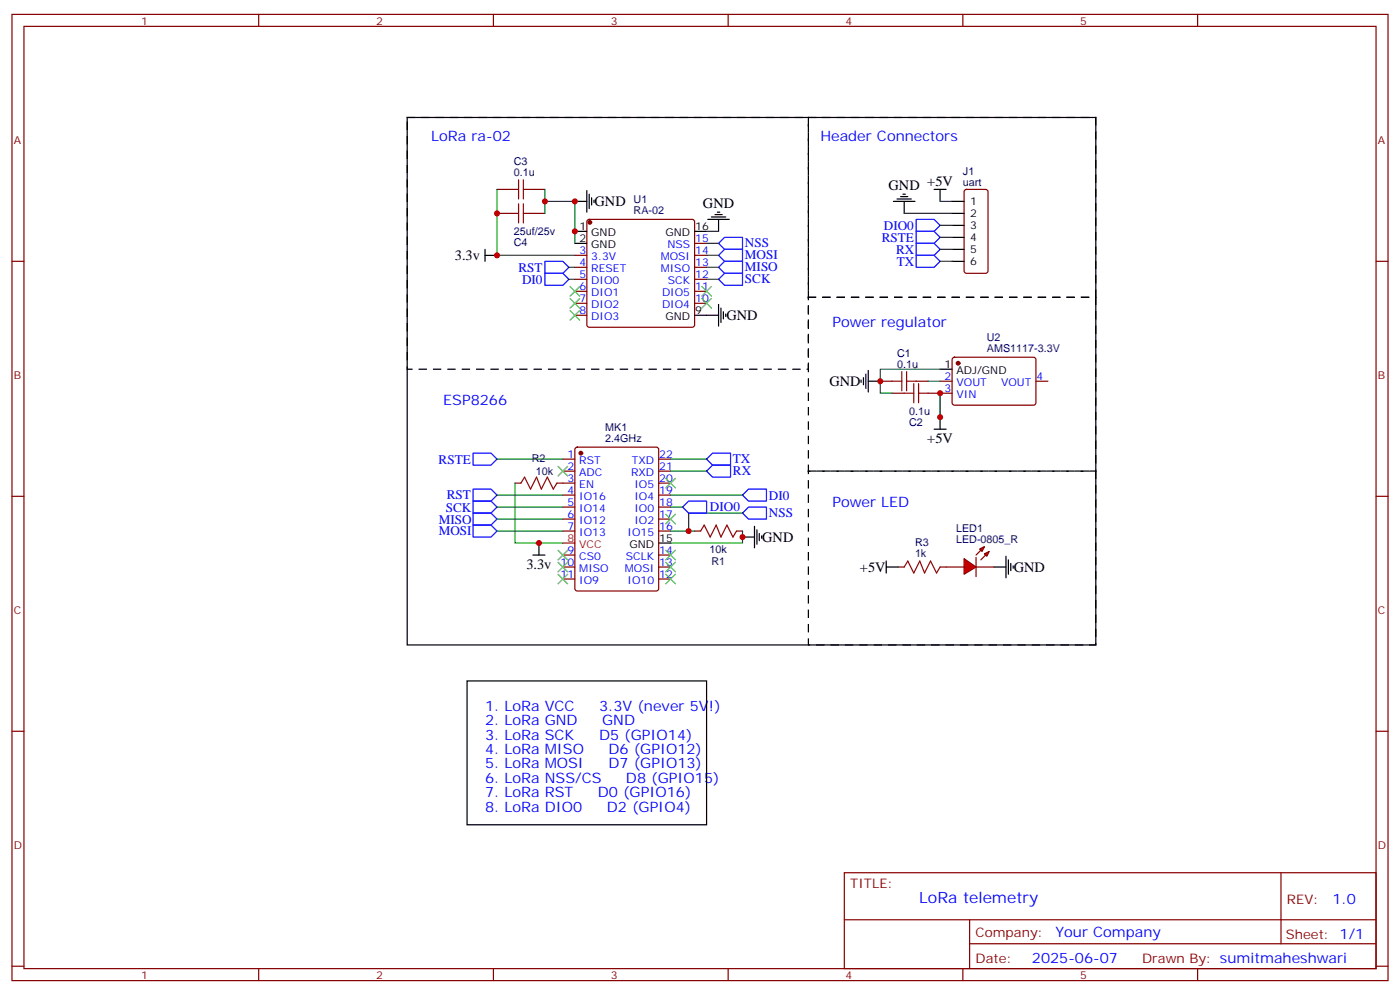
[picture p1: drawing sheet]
<svg xmlns="http://www.w3.org/2000/svg" width="412mm" height="293mm" viewBox="0 0 412 293" stroke-linecap="round" stroke-linejoin="round" font-family="sans-serif">
<g fill="none" stroke="#870000" stroke-width=".35">
<path d="M3.5 4.2h405.4v284.4h-405.4zM7.1 7.8h398.2v277.2h-398.2zM76.2 4.2v3.6M145.3 4.2v3.6M214.5 4.2v3.6M283.6 4.2v3.6M352.8 4.2v3.6M146.4 55.7h3.5M157 55.7h3.5M3.5 76.9h3.6M146.4 62.8h3.5M157 62.8h3.5"/>
<path d="M169.3 75.1h3.6M169.3 78.7h3.6M173.1 64.8l.5-.2h30.3l.5 .2 .2 .5v30.3l-.2 .5-.5 .2h-30.3l-.5-.2-.2-.5v-30.3zM204.6 75.1h3.5M204.6 78.7h3.5M204.6 71.6h3.5M405.3 76.9h3.6M169.3 82.2h3.6M169.3 85.7h3.6M169.3 89.3h3.6M169.3 92.8h3.6M204.6 82.2h3.5"/>
<path d="M204.6 85.7h3.5M204.6 89.3h3.5M259.3 112.2h3.5M262.8 115.7h3.5M269.9 112.2h3.5M273.4 115.7h7.1M276.9 112.2h3.6M280.7 105.3l.5-.2 23.5 .1 .5 .6-.1 13-.7 .4h-23.5l-.4-.7v-12.7zM305.2 112.2h3.5M165.8 135.1h3.5M165.8 138.6h3.5M169.6 131.8l.4-.2h23.3l.7 .4v41.2l-.4 .7h-23.6l-.6-.4-.1-41.2z"/>
<path d="M194 135.1h3.6M194 138.6h3.6M3.5 146.1h3.6M151.7 142.2h1.8M164 142.2h5.3M165.8 145.7h3.5M165.8 149.2h3.5M165.8 152.8h3.5M165.8 156.3h3.5M194 142.2h3.6M194 145.7h3.6M194 149.2h3.6"/>
<path d="M194 152.8h3.6M194 156.3h3.6M204.6 156.3h1.8M217 156.3h1.7M405.3 146.1h3.6M165.8 163.3h3.5M165.8 166.9h3.5M165.8 170.4h3.5M194 163.3h3.6M194 166.9h3.6M194 170.4h3.6M264.6 166.9h1.7"/>
<path d="M276.9 166.9h1.8M3.5 215.2h3.6M405.3 215.2h3.6M248.7 256.8h156.6v28.2h-156.6zM377.3 256.8v20.9M248.7 270.7h156.5M285.6 277.7h119.6M285.6 270.7v14.1M3.5 284.3h3.6M76.2 285v3.6M145.3 285v3.6M214.5 285v3.6"/>
<path d="M283.6 285v3.6M352.8 285v3.6M405.3 284.3h3.6"/>
</g>
<g fill="#870000" stroke="#870000" stroke-width=".35">
<circle cx="173.7" cy="65.4" r=".53"/>
<circle cx="171.1" cy="133.4" r=".53"/>
<circle cx="282.2" cy="106.9" r=".53"/>
</g>
<g fill="none" stroke="#000" stroke-width=".35">
<path d="M169.3 59.3h3.6M172.9 56.1v6.3M173.6 57.2v4.2M174.3 58.2v2.1M175 58.9v.7M142.9 75.1h3.5M142.9 73.4v3.5M169.3 68.1h3.6M169.3 71.6h3.6M204.6 68.1h3.5M204.6 92.8h7.1M211.7 89.6v6.4"/>
<path d="M212.4 90.7v4.2M213.1 91.7v2.1M213.8 92.4v.7M253.6 111.8v.7M254.4 111.1v2.1M255.1 110.1v4.2M255.8 112.2h3.5M255.8 109v6.4M276.9 108.7h3.6M275.2 126.3h3.5M276.9 122.8v3.5M158.7 159.8v3.5"/>
<path d="M194 159.8h3.6M218.7 158h3.5M222.2 154.9v6.3M223 155.9v4.3M223.7 157v2.1M224.4 157.7v.7M157 163.3h3.5"/>
</g>
<path d="M165.8 159.8h3.5" fill="none" stroke="#f00" stroke-width=".35"/>
<g fill="none" stroke="#a10000" stroke-width=".35">
<path d="M149.9 55.7h2.9M152.8 52.9v5.7M152.8 60v5.6M154.2 55.7h2.8M154.2 52.9v5.7M154.2 60v5.6M149.9 62.8h2.9M154.2 62.8h2.8M262.8 112.2h2.8M265.6 109.4v5.6M266.3 115.7h2.9M267.1 112.2h2.8"/>
<path d="M267.1 109.4v5.6M269.2 112.9v5.6M270.6 115.7h2.8M270.6 112.9v5.6M153.5 142.2l1-1.8 1.8 3.5 1.7-3.5 1.5 3.5 1.7-3.5 1.8 3.5 1-1.7M206.4 156.3l1-1.8 1.8 3.5 1.8-3.5 1.4 3.5 1.7-3.5 1.8 3.5 1.1-1.7M266.3 166.9l1.1-1.8 1.8 3.5 1.7-3.5 1.4 3.5 1.8-3.5 1.8 3.5 1-1.7"/>
</g>
<path d="M146.4 55.7v19.4h22.9M160.5 59.3h8.8v12.3M160.5 55.7v7.1M273.4 112.2h3.5M276.9 108.7h-17.6v7h3.5M276.9 115.7v7.1M151.7 142.2v17.6h14.1M218.7 156.3v3.5h-21.1" fill="none" stroke="#008700" stroke-width=".35"/>
<g fill="#f00" stroke="#870000" stroke-width=".35">
<path d="M284 164.4l3.5 2.5-3.5 2.1z"/>
<path d="M287.5 164v5.7z"/>
</g>
<g fill="#870000" stroke="#870000" stroke-width=".35">
<path d="M287.5 163.3l1.4-1.4z"/>
<path d="M288.9 164.7l1.4-1.4z"/>
</g>
<g fill="#f00" stroke="#870000" stroke-width=".35">
<path d="M288.6 161.6l1.4-.7-.7 1.4z"/>
<path d="M290 163l1.4-.7-.7 1.4z"/>
</g>
<path d="M284.2 55.9l.5-.2h5.6l.7 .5v23.5l-.4 .7h-5.9l-.7-.4v-23.6zM278.7 166.9h5.3M287.5 166.9h5.3" fill="none" stroke="#870000" stroke-width=".35"/>
<g fill="none" stroke="#000" stroke-width=".35">
<path d="M119.9 34.6h202.9v155.2h-202.9zM263.2 59.3h6.3M264.2 58.6h4.3M265.3 57.9h2.1M266 57.2h.7M266.3 59.3v3.5M275.2 55.7h3.5M276.9 55.7v3.6M280.5 59.3h3.5M208.5 64.6h6.3M209.5 63.9h4.3M210.6 63.1h2.1"/>
<path d="M211.3 62.4h.7M211.7 64.6v3.5M280.5 62.8h3.5M280.5 66.3h3.5M280.5 69.8h3.5M280.5 73.4h3.5M280.5 76.9h3.5M261.1 166.9h3.5M261.1 165.1v3.5M292.8 166.9h3.5M296.3 163.7v6.3M297 164.7v4.3"/>
<path d="M297.7 165.8v2.1M298.4 166.5v.7M137.6 200.4h70.5v42.3h-70.5z"/>
</g>
<g fill="none" stroke="#00f" stroke-width=".35">
<path d="M160.5 76.9h5.3l1.8 1.8-1.8 1.7h-5.3zM211.7 71.6l1.7-1.8h5.3v3.6h-5.3zM211.7 75.1l1.7-1.7h5.3v3.5h-5.3zM211.7 78.7l1.7-1.8h5.3v3.5h-5.3zM269.9 71.6h5.3l1.7 1.8-1.7 1.7h-5.3zM269.9 75.1h5.3l1.7 1.8-1.7 1.8h-5.3zM269.9 68.1h5.3l1.7 1.7-1.7 1.8h-5.3zM269.9 64.6h5.3l1.7 1.7-1.7 1.8h-5.3zM160.5 80.4h5.3l1.8 1.8-1.8 1.8h-5.3zM211.7 82.2l1.7-1.8h5.3v3.6h-5.3zM139.3 133.3h5.3l1.8 1.8-1.8 1.8h-5.3zM208.1 135.1l1.8-1.8h5.3v3.6h-5.3z"/>
<path d="M208.1 138.6l1.8-1.7h5.3v3.5h-5.3zM139.3 154.5h5.3l1.8 1.8-1.8 1.7h-5.3zM139.3 151h5.3l1.8 1.8-1.8 1.7h-5.3zM139.3 147.5h5.3l1.8 1.7-1.8 1.8h-5.3zM139.3 143.9h5.3l1.8 1.8-1.8 1.8h-5.3zM201.1 149.2l1.7-1.7h5.3v3.5h-5.3zM218.7 151l1.8-1.8h5.3v3.6h-5.3zM218.7 145.7l1.8-1.8h5.3v3.6h-5.3z"/>
</g>
<g fill="none" stroke="#008700" stroke-width=".35">
<path d="M276.9 59.3h3.6M167.6 78.7h1.7M208.1 78.7h3.6M208.1 75.1h3.6M208.1 71.6h3.6M208.1 68.1h3.6M266.3 62.8h14.2M276.9 76.9h3.6M276.9 73.4h3.6M276.9 66.3h3.6M276.9 69.8h3.6M167.6 82.2h1.7"/>
<path d="M208.1 82.2h3.6M146.4 135.1h19.4M197.6 135.1h10.5M197.6 138.6h10.5M146.4 156.3h19.4M146.4 152.8h19.4M146.4 149.2h19.4M146.4 145.7h19.4M197.6 156.3h7M197.6 149.2h3.5M197.6 145.7h21.1M218.7 151h-15.9v5.3"/>
</g>
<path d="M119.9 34.6h118.2v74.1h-118.2zM238.1 34.6h84.7v52.9h-84.7zM238.1 87.5h84.7v51.1h-84.7zM238.1 138.6h84.7v51.2h-84.7z" fill="none" stroke="#000" stroke-width=".35" stroke-dasharray="2.1 2.1"/>
<g fill="none" stroke="#3c3" stroke-width=".35">
<path d="M167.9 91.4l2.8 2.8M167.9 87.8l2.8 2.9M167.9 84.3l2.8 2.8M170.7 91.4l-2.8 2.8M170.7 87.8l-2.8 2.9M170.7 84.3l-2.8 2.8M206.7 84.3l2.8 2.8M206.7 87.8l2.8 2.9M209.5 84.3l-2.8 2.8M209.5 87.8l-2.8 2.9M164.4 137.2l2.8 2.9M167.2 137.2l-2.8 2.9"/>
<path d="M196.1 140.8l2.9 2.8M196.1 151.3l2.9 2.9M199 140.8l-2.9 2.8M199 151.3l-2.9 2.9M164.4 169l2.8 2.8M164.4 165.5l2.8 2.8M164.4 161.9l2.8 2.8M167.2 169l-2.8 2.8M167.2 165.5l-2.8 2.8M167.2 161.9l-2.8 2.8M196.1 161.9l2.9 2.8M196.1 165.5l2.9 2.8"/>
<path d="M196.1 169l2.9 2.8M199 161.9l-2.9 2.8M199 165.5l-2.9 2.8M199 169l-2.9 2.8"/>
</g>
<g fill="#c00">
<circle cx="160.5" cy="59.3" r=".88"/>
<circle cx="146.4" cy="62.8" r=".88"/>
<circle cx="259.3" cy="112.2" r=".88"/>
<circle cx="276.9" cy="115.7" r=".88"/>
<circle cx="276.9" cy="122.8" r=".88"/>
<circle cx="169.3" cy="59.3" r=".88"/>
<circle cx="146.4" cy="75.1" r=".88"/>
<circle cx="202.8" cy="156.3" r=".88"/>
<circle cx="158.8" cy="159.8" r=".88"/>
<circle cx="218.7" cy="158" r=".88"/>
<circle cx="169.3" cy="68.1" r=".88"/>
</g>
<text font-size="4.6" fill="#00f" x="270.8" y="265.8">LoRa telemetry</text>
<g font-size="4.2" fill="#00f">
<text x="127" y="41.6">LoRa ra-02</text>
<text x="241.7" y="41.6">Header Connectors</text>
<text x="245.2" y="96.3">Power regulator</text>
<text x="130.5" y="119.2">ESP8266</text>
<text x="245.2" y="149.2">Power LED</text>
<text x="142.9" y="209.2">1. LoRa VCC</text>
<text x="176.5" y="209.2">3.3V (never 5V!)</text>
<text x="142.9" y="213.4">2. LoRa GND</text>
<text x="177.4" y="213.4">GND</text>
<text x="142.9" y="217.7">3. LoRa SCK</text>
<text x="142.9" y="221.9">4. LoRa MISO</text>
<text x="176.5" y="217.7">D5 (GPIO14)</text>
<text x="179.2" y="221.9">D6 (GPIO12)</text>
<text x="142.9" y="226.1">5. LoRa MOSI</text>
<text x="179.2" y="226.1">D7 (GPIO13)</text>
<text x="142.9" y="230.4">6. LoRa NSS/CS</text>
<text x="184.4" y="230.4">D8 (GPIO15)</text>
<text x="142.9" y="234.6">7. LoRa RST</text>
<text x="142.9" y="238.8">8. LoRa DIO0</text>
<text x="176.1" y="234.6">D0 (GPIO16)</text>
<text x="178.7" y="238.8">D2 (GPIO4)</text>
<text x="392.5" y="266.1">1.0</text>
<text x="310.9" y="275.6">Your Company</text>
<text x="304" y="283.4">2025-06-07</text>
</g>
<g font-size="4.2">
<text x="261.8" y="56">GND</text>
<text x="273.1" y="54.6">+5V</text>
<text x="175.2" y="60.7">GND</text>
<text x="207.1" y="61.2">GND</text>
<text x="134" y="76.6">3.3v</text>
<text x="214" y="94.2">GND</text>
<text x="244.3" y="113.6">GND</text>
<text x="273.1" y="130.3">+5V</text>
<text x="224.5" y="159.5">GND</text>
<text x="155" y="167.4">3.3v</text>
<text x="253.3" y="168.3">+5V</text>
<text x="298.6" y="168.3">GND</text>
</g>
<g font-size="3.9" fill="#00f">
<text x="259.7" y="71.1">RSTE</text>
<text x="260.4" y="67.6">DIO0</text>
<text x="219.4" y="72.8">NSS</text>
<text x="219.4" y="76.3">MOSI</text>
<text x="263.9" y="74.7">RX</text>
<text x="152.7" y="79.9">RST</text>
<text x="153.8" y="83.5">DI0</text>
<text x="219.4" y="79.9">MISO</text>
<text x="219.4" y="83.4">SCK</text>
<text x="264.2" y="78.2">TX</text>
<text x="129.2" y="136.5">RSTE</text>
<text x="215.9" y="136.3">TX</text>
<text x="215.9" y="139.8">RX</text>
<text x="131.6" y="147">RST</text>
<text x="226.5" y="147">DI0</text>
<text x="129.2" y="154.1">MISO</text>
<text x="131.3" y="150.6">SCK</text>
<text x="209.1" y="150.5">DIO0</text>
<text x="226.5" y="152.2">NSS</text>
<text x="129.2" y="157.6">MOSI</text>
</g>
<g font-size="3.9" fill="#800">
<text x="250.5" y="261.4">TITLE:</text>
<text x="379.1" y="266.1">REV:</text>
<text x="287.4" y="275.6">Company:</text>
<text x="378.7" y="276.2">Sheet: 1/1</text>
<text x="287.4" y="283.3">Date:</text>
<text x="336.4" y="283.4">Drawn By: sumitmaheshwari</text>
</g>
<g font-size="3.2" fill="#800">
<text x="41.6" y="7.2">1</text>
<text x="110.8" y="7.2">2</text>
<text x="179.9" y="7.2">3</text>
<text x="249.1" y="7.2">4</text>
<text x="318.2" y="7.2">5</text>
<text x="4.1" y="42.3">A</text>
<text x="405.9" y="42.3">A</text>
<text x="4.1" y="111.5">B</text>
<text x="405.9" y="111.5">B</text>
<text x="4.1" y="180.6">C</text>
<text x="405.9" y="180.6">C</text>
<text x="4.1" y="249.8">D</text>
<text x="405.9" y="249.8">D</text>
<text x="41.6" y="288">1</text>
<text x="110.8" y="288">2</text>
<text x="179.9" y="288">3</text>
<text x="249.1" y="288">4</text>
<text x="318.2" y="288">5</text>
</g>
<g font-size="3.2" fill="#000080">
<text x="151.4" y="51.9">0.1u</text>
<text x="151.4" y="48.7">C3</text>
<text x="283.7" y="51.4">J1</text>
<text x="186.6" y="59.7">U1</text>
<text x="283.7" y="54.7">uart</text>
<text x="186.6" y="63">RA-02</text>
<text x="151.4" y="69.1">25uf/25v</text>
<text x="151.4" y="72.3">C4</text>
<text x="290.7" y="100.2">U2</text>
<text x="264.2" y="105.1">C1</text>
<text x="290.7" y="103.5">AMS1117-3.3V</text>
<text x="264.2" y="108.3">0.1u</text>
<text x="267.8" y="122.1">0.1u</text>
<text x="267.8" y="125.2">C2</text>
<text x="178.3" y="130">2.4GHz</text>
<text x="178.3" y="126.7">MK1</text>
<text x="156.6" y="136.1">R2</text>
<text x="157.9" y="139.8">10k</text>
<text x="269.5" y="160.8">R3</text>
<text x="281.6" y="159.8">LED-0805_R</text>
<text x="281.6" y="156.6">LED1</text>
<text x="209" y="162.7">10k</text>
<text x="209.6" y="166.3">R1</text>
<text x="269.5" y="164">1k</text>
</g>
<g font-size="3.2">
<text x="285.8" y="60.3">1</text>
<text x="285.8" y="63.9">2</text>
<text x="170.7" y="67.7">1</text>
<text x="170.7" y="71.3">2</text>
<text x="174.2" y="69.5">GND</text>
<text x="196" y="69.5">GND</text>
<text x="204.8" y="67.7">16</text>
<text x="285.8" y="67.4">3</text>
<text x="285.8" y="70.9">4</text>
<text x="174.2" y="73">GND</text>
<text x="285.8" y="74.4">5</text>
<text x="285.8" y="78">6</text>
<text x="196" y="94.2">GND</text>
<text x="204.8" y="92.4">9</text>
<text x="278.3" y="108.3">1</text>
<text x="281.8" y="110.1">ADJ/GND</text>
<text x="185.4" y="161.2">GND</text>
<text x="194.2" y="159.5">15</text>
</g>
<g font-size="3.2" fill="#00f">
<text x="204.8" y="71.3">15</text>
<text x="170.7" y="74.8">3</text>
<text x="174.2" y="76.6">3.3V</text>
<text x="194.6" y="76.6">MOSI</text>
<text x="196.6" y="73">NSS</text>
<text x="204.8" y="74.8">14</text>
<text x="170.7" y="78.3">4</text>
<text x="170.7" y="81.8">5</text>
<text x="174.2" y="80.1">RESET</text>
<text x="174.2" y="83.6">DIO0</text>
<text x="194.6" y="80.1">MISO</text>
<text x="196.7" y="83.6">SCK</text>
<text x="204.8" y="81.8">12</text>
<text x="204.8" y="78.3">13</text>
<text x="170.7" y="85.4">6</text>
<text x="170.7" y="88.9">7</text>
<text x="174.2" y="87.1">DIO1</text>
<text x="195" y="87.1">DIO5</text>
<text x="204.8" y="88.9">10</text>
<text x="204.8" y="85.4">11</text>
<text x="170.7" y="92.4">8</text>
<text x="174.2" y="90.7">DIO2</text>
<text x="174.2" y="94.2">DIO3</text>
<text x="195" y="90.7">DIO4</text>
<text x="278.3" y="111.8">2</text>
<text x="281.8" y="113.6">VOUT</text>
<text x="294.9" y="113.6">VOUT</text>
<text x="305.3" y="111.8">4</text>
<text x="278.3" y="115.4">3</text>
<text x="281.8" y="117.1">VIN</text>
<text x="167.1" y="134.8">1</text>
<text x="170.6" y="136.5">RST</text>
<text x="186.1" y="136.5">TXD</text>
<text x="194.2" y="134.8">22</text>
<text x="167.1" y="138.3">2</text>
<text x="167.1" y="141.8">3</text>
<text x="170.6" y="140.1">ADC</text>
<text x="170.6" y="143.6">EN</text>
<text x="185.9" y="140.1">RXD</text>
<text x="186.9" y="143.6">IO5</text>
<text x="194.2" y="141.8">20</text>
<text x="194.2" y="138.3">21</text>
<text x="167.1" y="145.3">4</text>
<text x="167.1" y="148.9">5</text>
<text x="170.6" y="147.1">IO16</text>
<text x="186.9" y="147.1">IO4</text>
<text x="194.2" y="148.9">18</text>
<text x="194.2" y="145.3">19</text>
<text x="167.1" y="152.4">6</text>
<text x="167.1" y="155.9">7</text>
<text x="170.6" y="150.6">IO14</text>
<text x="170.6" y="154.2">IO12</text>
<text x="186.9" y="154.2">IO2</text>
<text x="186.9" y="150.6">IO0</text>
<text x="194.2" y="155.9">16</text>
<text x="194.2" y="152.4">17</text>
<text x="170.6" y="157.7">IO13</text>
<text x="184.9" y="157.7">IO15</text>
<text x="165.1" y="166.5">10</text>
<text x="167.1" y="163">9</text>
<text x="170.6" y="164.7">CS0</text>
<text x="184.4" y="164.7">SCLK</text>
<text x="194.2" y="166.5">13</text>
<text x="194.2" y="163">14</text>
<text x="165.1" y="170">11</text>
<text x="170.6" y="168.3">MISO</text>
<text x="170.6" y="171.8">IO9</text>
<text x="184" y="168.3">MOSI</text>
<text x="184.9" y="171.8">IO10</text>
<text x="194.2" y="170">12</text>
</g>
<g font-size="3.2" fill="#f00">
<text x="167.1" y="159.5">8</text>
<text x="170.6" y="161.2">VCC</text>
</g>
</svg>
